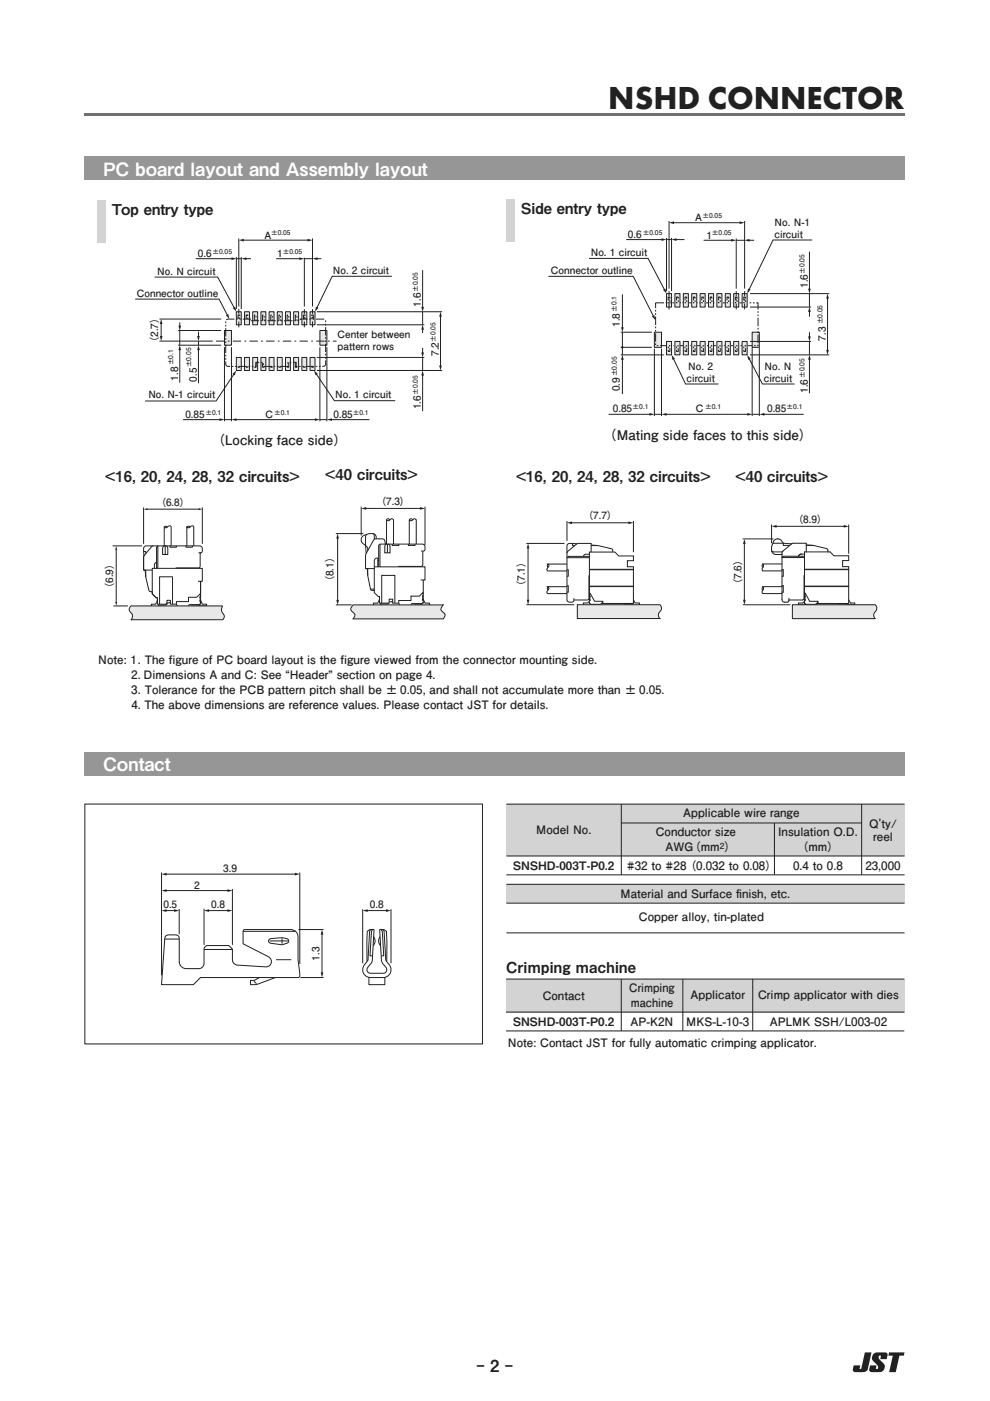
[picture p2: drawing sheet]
<svg xmlns="http://www.w3.org/2000/svg" width="210mm" height="297mm" viewBox="0 0 210 297" stroke-linecap="round" stroke-linejoin="round" font-family="sans-serif">
<g fill="#231f20">
<path d="M188.6 286.7h3.3l-.2 .7h-.9l-.8 3.5h-1.4l.8-3.5h-1z"/>
<path d="M183.4 286.7h1.4l-.7 3.6a.98 .98 0 0 1-1.1 .6h-1.6a.49 .49 0 0 1-.5-.6l.2-.8h1.4l-.2 .7h.3z"/>
<path d="M185.4 287l.6-.3h1.7a.5 .5 0 0 1 .6 .6l-.2 .9h-1.4l.1-.8a.47 .47 0 0 0-.5 .4 .47 .47 0 0 0 .4 .6l.2 .2a1.22 1.22 0 0 1 .8 1.3 1.22 1.22 0 0 1-1.1 1h-1.7a.5 .5 0 0 1-.5-.6l.2-.8h1.3l-.1 .7a.47 .47 0 0 0 .5-.4 .47 .47 0 0 0-.4-.5l-.2-.2a1.25 1.25 0 0 1-.3-2.1z"/>
</g>
<path d="M18 159.5h173.9v5h-173.9z" fill="#949699"/>
<path d="M18 170.5h84.3v50.8h-84.3z" fill-rule="evenodd" fill="#fff"/>
<path d="M35.1 185.3h27.6" fill="none" stroke="#231f20" stroke-width=".21"/>
<g fill="#231f20">
<path d="M34.3 185.3l1-.2v.5z"/>
<path d="M62.5 185.1l1.1 .2-1.1 .3z"/>
</g>
<path d="M34.3 185v21.8M43.3 192.7v7.6M44.1 193.1h4.3M63.6 185v19.4" fill="none" stroke="#231f20" stroke-width=".21"/>
<g fill="#231f20">
<path d="M43.3 193.1l1-.3v.5z"/>
<path d="M48.2 192.8l1.1 .3-1.1 .2z"/>
</g>
<path d="M35.1 193.1h2M38 192.7v5.4" fill="none" stroke="#231f20" stroke-width=".21"/>
<g fill="#231f20">
<path d="M34.3 193.1l1-.3v.5z"/>
<path d="M36.9 192.8l1.1 .3-1.1 .2z"/>
</g>
<path d="M35.1 188.8h13.3M49.3 188.5v11.8" fill="none" stroke="#231f20" stroke-width=".21"/>
<g fill="#231f20">
<path d="M34.3 188.8l1-.3v.6z"/>
<path d="M48.2 188.5l1.1 .3-1.1 .3z"/>
</g>
<path d="M63.3 197.1h5.3M68.3 198v8.4M63.7 207.3h4.9" fill="none" stroke="#231f20" stroke-width=".21"/>
<g fill="#231f20">
<path d="M68 206.2h.6l-.3 1z"/>
<path d="M68.3 197.1l.3 1h-.6z"/>
</g>
<path d="M77.8 193.1h4.3" fill="none" stroke="#231f20" stroke-width=".21"/>
<g fill="#231f20">
<path d="M76.9 193.1l1.1-.3v.5z"/>
<path d="M81.9 192.8l1 .3-1 .2z"/>
</g>
<g fill="none" stroke="#231f20" stroke-width=".21">
<path d="M18 170.5h84.3v50.8h-84.3zM34.9 199.1h3.1M35.1 198.5l.5-.3h1.7a.72 .72 0 0 1 .7 .8v4.9a1.51 1.51 0 0 0 1.4 1.5h2.8a1.11 1.11 0 0 0 1.1-1.1v-3.1l.1-.4 .5-.3h4.6l.8 .7v2.3a1.13 1.13 0 0 0 1 1.1l6 .4a1.13 1.13 0 0 0 1.2-.8 1.13 1.13 0 0 0-.6-1.4l-5.3-2.7 .1-2.9 .2-.1h9.9a1.52 1.52 0 0 1 1.4 1.4v5l.4 2.8v.6l-.2 .3-20.9 .1-1.5 1.5h-6.7l.7-9.9zM51.6 197.5h11.1M57.1 199.1l2.7-.3 1.2 .3a.52 .52 0 0 1 .2 .7l-1.5 .5-2.3-.3-.3-.2-.1-.3zM57.2 199.5h3.9M59.8 198.9v1.2M76.9 192.8v11.4M79.1 197.1l-.3 .3-.3 5.2 .5 .1M79.3 198.6l.3 .9-.2 .6-.3 .4M80.6 198.6l-.3 .9 .4 1M80.8 197.1l.3 .3 .3 5.2-.5 .1"/>
<path d="M81.2 197.1l.3 .3 .3 6.1 .8 1.1a1.66 1.66 0 0 1-1.2 2.7h-2.8a1.66 1.66 0 0 1-1.5-1 1.66 1.66 0 0 1 .2-1.7l.7-1 .4-6.2 .2-.3M82.9 192.8v11.4M43.3 201.3h6M53.8 208l.6 .5M55 207.3a2.07 2.07 0 0 1-1.9 .6v.9l1.1-.1 4.2-1.4M58.6 203.5h3.2M77.8 203.8l.1-6.3a1.63 1.63 0 0 1 1.4-.4l-.3 6.6-.2 .5-.8 .9a.75 .75 0 0 0-.1 .8 .75 .75 0 0 0 .7 .5h2.7a.76 .76 0 0 0 .7-.5 .76 .76 0 0 0-.1-.8l-.8-.9-.2-.5-.4-6.6a1.57 1.57 0 0 1 1.5 .4v6.3M78.2 207.2v1.6h3.4v-1.6"/>
</g>
<path d="M18 .1h181.4v29.8h-181.4z" fill="#fff"/>
<path d="M18 24h173.9v.7h-173.9z" fill="#6f7073"/>
<g fill="#d2d3d5">
<path d="M107.4 170.5h84.5v11h-84.5z"/>
<path d="M107.4 187.5h84.5v4h-84.5z"/>
</g>
<path d="M107.4 170.5h84.5M131.8 170.5v15M131.8 174.5h50.9M164.3 174.5v11M182.8 170.5v15M107.4 197.8h84.5M107.4 191.5h84.5M107.4 185.5h84.5M107.4 187.5h84.5M107.4 181.5h84.5" fill="none" stroke="#231f20" stroke-width=".21"/>
<path d="M107.3 207.6h84.5v7h-84.5z" fill="#d2d3d5"/>
<path d="M107.3 207.6h84.5M107.3 214.6h84.5M107.3 218.6h84.5M131.8 207.6v11M144.8 207.6v11M159.7 207.6v11" fill="none" stroke="#231f20" stroke-width=".21"/>
<path d="M141.4 62.3h1v2.8h-1z" fill="#e7e8e9"/>
<path d="M141.4 62.3h1v2.8h-1z" fill="none" stroke="#231f20" stroke-width=".21"/>
<path d="M159.5 70.4h1.6v3.2h-1.6z" fill="#e7e8e9"/>
<path d="M159.5 70.4h1.6v3.2h-1.6z" fill="none" stroke="#231f20" stroke-width=".21"/>
<path d="M138.8 70.4h1.5v3.2h-1.5z" fill="#e7e8e9"/>
<path d="M138.8 70.4h1.5v3.2h-1.5z" fill="none" stroke="#231f20" stroke-width=".21"/>
<path d="M141.7 63h.4v1.2h-.4z" fill="none" stroke="#231f20" stroke-width=".21" stroke-dasharray="1.1 .4 .4 .4 .4 .4" stroke-linecap="butt"/>
<path d="M139.1 64.2h21.7v9.1h-21.7z" fill="none" stroke="#231f20" stroke-width=".21" stroke-dasharray="1.8 .4 .4 .4 .4 .4" stroke-linecap="butt"/>
<path d="M141.9 65.6v-3.9" fill="none" stroke="#231f20" stroke-width=".21" stroke-dasharray="1.2 .6 .4 .6" stroke-linecap="butt"/>
<path d="M143.1 62.3h1.1v2.8h-1.1z" fill="#e7e8e9"/>
<path d="M143.1 62.3h1.1v2.8h-1.1z" fill="none" stroke="#231f20" stroke-width=".21"/>
<path d="M143.5 63h.4v1.2h-.4z" fill="none" stroke="#231f20" stroke-width=".21" stroke-dasharray="1.1 .4 .4 .4 .4 .4" stroke-linecap="butt"/>
<path d="M144.9 62.3h1.1v2.8h-1.1z" fill="#e7e8e9"/>
<path d="M144.9 62.3h1.1v2.8h-1.1z" fill="none" stroke="#231f20" stroke-width=".21"/>
<path d="M145.3 63h.3v1.2h-.3z" fill="none" stroke="#231f20" stroke-width=".21" stroke-dasharray="1.1 .4 .4 .4 .4 .4" stroke-linecap="butt"/>
<path d="M146.7 62.3h1.1v2.8h-1.1z" fill="#e7e8e9"/>
<path d="M146.7 62.3h1.1v2.8h-1.1z" fill="none" stroke="#231f20" stroke-width=".21"/>
<path d="M147.1 63h.3v1.2h-.3z" fill="none" stroke="#231f20" stroke-width=".21" stroke-dasharray="1.1 .4 .4 .4 .4 .4" stroke-linecap="butt"/>
<path d="M148.5 62.3h1.1v2.8h-1.1z" fill="#e7e8e9"/>
<path d="M148.5 62.3h1.1v2.8h-1.1z" fill="none" stroke="#231f20" stroke-width=".21"/>
<path d="M148.8 63h.4v1.2h-.4z" fill="none" stroke="#231f20" stroke-width=".21" stroke-dasharray="1.1 .4 .4 .4 .4 .4" stroke-linecap="butt"/>
<path d="M150.3 62.3h1v2.8h-1z" fill="#e7e8e9"/>
<path d="M150.3 62.3h1v2.8h-1z" fill="none" stroke="#231f20" stroke-width=".21"/>
<path d="M150.6 63h.4v1.2h-.4z" fill="none" stroke="#231f20" stroke-width=".21" stroke-dasharray="1.1 .4 .4 .4 .4 .4" stroke-linecap="butt"/>
<path d="M152.1 62.3h1v2.8h-1z" fill="#e7e8e9"/>
<path d="M152.1 62.3h1v2.8h-1z" fill="none" stroke="#231f20" stroke-width=".21"/>
<path d="M152.4 63h.4v1.2h-.4z" fill="none" stroke="#231f20" stroke-width=".21" stroke-dasharray="1.1 .4 .4 .4 .4 .4" stroke-linecap="butt"/>
<path d="M153.8 62.3h1.1v2.8h-1.1z" fill="#e7e8e9"/>
<path d="M153.8 62.3h1.1v2.8h-1.1z" fill="none" stroke="#231f20" stroke-width=".21"/>
<path d="M154.2 63h.3v1.2h-.3z" fill="none" stroke="#231f20" stroke-width=".21" stroke-dasharray="1.1 .4 .4 .4 .4 .4" stroke-linecap="butt"/>
<path d="M155.6 62.3h1.1v2.8h-1.1z" fill="#e7e8e9"/>
<path d="M155.6 62.3h1.1v2.8h-1.1z" fill="none" stroke="#231f20" stroke-width=".21"/>
<path d="M156 63h.3v1.2h-.3z" fill="none" stroke="#231f20" stroke-width=".21" stroke-dasharray="1.1 .4 .4 .4 .4 .4" stroke-linecap="butt"/>
<path d="M156.2 65.6v-3.9" fill="none" stroke="#231f20" stroke-width=".21" stroke-dasharray="1.2 .6 .4 .6" stroke-linecap="butt"/>
<path d="M157.4 62.3h1.1v2.8h-1.1z" fill="#e7e8e9"/>
<path d="M157.4 62.3h1.1v2.8h-1.1z" fill="none" stroke="#231f20" stroke-width=".21"/>
<path d="M157.8 63h.3v1.2h-.3z" fill="none" stroke="#231f20" stroke-width=".21" stroke-dasharray="1.1 .4 .4 .4 .4 .4" stroke-linecap="butt"/>
<path d="M157.9 65.6v-3.9" fill="none" stroke="#231f20" stroke-width=".21" stroke-dasharray="1.2 .6 .4 .6" stroke-linecap="butt"/>
<path d="M157.4 72.4h1.1v2.8h-1.1z" fill="#e7e8e9"/>
<path d="M157.4 72.4h1.1v2.8h-1.1z" fill="none" stroke="#231f20" stroke-width=".21"/>
<path d="M157.8 73.3h.3v1.2h-.3z" fill="none" stroke="#231f20" stroke-width=".21" stroke-dasharray="1.1 .4 .4 .4 .4 .4" stroke-linecap="butt"/>
<path d="M155.6 72.4h1.1v2.8h-1.1z" fill="#e7e8e9"/>
<path d="M155.6 72.4h1.1v2.8h-1.1z" fill="none" stroke="#231f20" stroke-width=".21"/>
<path d="M156 73.3h.3v1.2h-.3z" fill="none" stroke="#231f20" stroke-width=".21" stroke-dasharray="1.1 .4 .4 .4 .4 .4" stroke-linecap="butt"/>
<path d="M153.8 72.4h1.1v2.8h-1.1z" fill="#e7e8e9"/>
<path d="M153.8 72.4h1.1v2.8h-1.1z" fill="none" stroke="#231f20" stroke-width=".21"/>
<path d="M154.2 73.3h.3v1.2h-.3z" fill="none" stroke="#231f20" stroke-width=".21" stroke-dasharray="1.1 .4 .4 .4 .4 .4" stroke-linecap="butt"/>
<path d="M152.1 72.4h1v2.8h-1z" fill="#e7e8e9"/>
<path d="M152.1 72.4h1v2.8h-1z" fill="none" stroke="#231f20" stroke-width=".21"/>
<path d="M152.4 73.3h.4v1.2h-.4z" fill="none" stroke="#231f20" stroke-width=".21" stroke-dasharray="1.1 .4 .4 .4 .4 .4" stroke-linecap="butt"/>
<path d="M150.3 72.4h1v2.8h-1z" fill="#e7e8e9"/>
<path d="M150.3 72.4h1v2.8h-1z" fill="none" stroke="#231f20" stroke-width=".21"/>
<path d="M150.6 73.3h.4v1.2h-.4z" fill="none" stroke="#231f20" stroke-width=".21" stroke-dasharray="1.1 .4 .4 .4 .4 .4" stroke-linecap="butt"/>
<path d="M148.5 72.4h1.1v2.8h-1.1z" fill="#e7e8e9"/>
<path d="M148.5 72.4h1.1v2.8h-1.1z" fill="none" stroke="#231f20" stroke-width=".21"/>
<path d="M148.9 73.3h.3v1.2h-.3z" fill="none" stroke="#231f20" stroke-width=".21" stroke-dasharray="1.1 .4 .4 .4 .4 .4" stroke-linecap="butt"/>
<path d="M146.7 72.4h1.1v2.8h-1.1z" fill="#e7e8e9"/>
<path d="M146.7 72.4h1.1v2.8h-1.1z" fill="none" stroke="#231f20" stroke-width=".21"/>
<path d="M147.1 73.3h.3v1.2h-.3z" fill="none" stroke="#231f20" stroke-width=".21" stroke-dasharray="1.1 .4 .4 .4 .4 .4" stroke-linecap="butt"/>
<path d="M144.9 72.4h1.1v2.8h-1.1z" fill="#e7e8e9"/>
<path d="M144.9 72.4h1.1v2.8h-1.1z" fill="none" stroke="#231f20" stroke-width=".21"/>
<path d="M145.3 73.3h.3v1.2h-.3z" fill="none" stroke="#231f20" stroke-width=".21" stroke-dasharray="1.1 .4 .4 .4 .4 .4" stroke-linecap="butt"/>
<path d="M143.1 72.4h1.1v2.8h-1.1z" fill="#e7e8e9"/>
<path d="M143.2 72.4h1v2.8h-1z" fill="none" stroke="#231f20" stroke-width=".21"/>
<path d="M143.5 73.3h.4v1.2h-.4z" fill="none" stroke="#231f20" stroke-width=".21" stroke-dasharray="1.1 .4 .4 .4 .4 .4" stroke-linecap="butt"/>
<path d="M141.4 72.4h1v2.8h-1z" fill="#e7e8e9"/>
<path d="M141.4 72.4h1v2.8h-1zM171.7 70.4v1.1" fill="none" stroke="#231f20" stroke-width=".21"/>
<path d="M141.7 73.3h.4v1.2h-.4z" fill="none" stroke="#231f20" stroke-width=".21" stroke-dasharray="1.1 .4 .4 .4 .4 .4" stroke-linecap="butt"/>
<path d="M171.4 71.3h.6l-.3 1.1z" fill="#231f20"/>
<path d="M171.7 76.1v7.3" fill="none" stroke="#231f20" stroke-width=".21"/>
<path d="M171.7 75.2l.3 1.1h-.6z" fill="#231f20"/>
<path d="M159.1 72.4h12.9M171.7 65.9v1.3M171.7 72.4v2.8" fill="none" stroke="#231f20" stroke-width=".21"/>
<path d="M171.7 65.1l.3 1h-.6z" fill="#231f20"/>
<path d="M171.7 53.4v8" fill="none" stroke="#231f20" stroke-width=".21"/>
<path d="M171.4 61.2h.6l-.3 1.1z" fill="#231f20"/>
<path d="M159.1 65.1h12.9M159.1 62.3h16.8M159.1 75.2h16.8M171.7 62.3v2.8M175.5 63.1v11.3" fill="none" stroke="#231f20" stroke-width=".21"/>
<g fill="#231f20">
<path d="M175.2 74.2h.6l-.3 1z"/>
<path d="M175.5 62.3l.3 1h-.6z"/>
</g>
<path d="M141.2 87.8h17.5" fill="none" stroke="#231f20" stroke-width=".21"/>
<g fill="#231f20">
<path d="M140.3 87.8l1.1-.2v.5z"/>
<path d="M158.5 87.6l1.1 .2-1.1 .3z"/>
</g>
<path d="M161.9 87.8h8.6" fill="none" stroke="#231f20" stroke-width=".21"/>
<path d="M161.1 87.8l1-.2v.5z" fill="#231f20"/>
<path d="M129.1 87.8h8.8" fill="none" stroke="#231f20" stroke-width=".21"/>
<path d="M137.8 87.6l1 .2-1 .3z" fill="#231f20"/>
<path d="M143.3 50.8h1.9M138.8 73.9v14.3M140.3 73.9v14.3M159.5 73.7v14.5M161.1 73.7v14.5M138.8 87.8h1.5M159.6 87.8h1.5" fill="none" stroke="#231f20" stroke-width=".21"/>
<path d="M142.4 50.8l1.1-.3v.6z" fill="#231f20"/>
<path d="M132.8 50.8h7.7" fill="none" stroke="#231f20" stroke-width=".21"/>
<path d="M140.3 50.5l1.1 .3-1.1 .3z" fill="#231f20"/>
<path d="M141.4 50.8h1M141.4 50.4v11.3M142.4 50.4v11.3M132 62.4v7.2" fill="none" stroke="#231f20" stroke-width=".21"/>
<path d="M131.7 69.4h.6l-.3 1z" fill="#231f20"/>
<path d="M132 73.7v1.5M132 76.1v7.5" fill="none" stroke="#231f20" stroke-width=".21"/>
<path d="M132 75.2l.3 1.1h-.6z" fill="#231f20"/>
<path d="M142.8 47.2h14.3M131.7 70.4h6.6M131.7 73.6h6.6M131.7 75.2h9.1M132 70.4v3.2" fill="none" stroke="#231f20" stroke-width=".21"/>
<g fill="#231f20">
<path d="M141.9 47.2l1.1-.3v.6z"/>
<path d="M156.9 46.9l1 .3-1 .3z"/>
</g>
<path d="M141.9 46.9v14.3M157.9 46.9v14.3M158.8 50.9h1.2" fill="none" stroke="#231f20" stroke-width=".21"/>
<path d="M157.9 50.9l1.1-.2v.5z" fill="#231f20"/>
<path d="M149.2 50.9h6.1" fill="none" stroke="#231f20" stroke-width=".21"/>
<path d="M155.1 50.7l1.1 .2-1.1 .3z" fill="#231f20"/>
<path d="M156.2 50.6v10.6M156.2 50.9h1.7M142.8 76l2.6 5.4h7" fill="none" stroke="#231f20" stroke-width=".21"/>
<path d="M142.4 75.2l.8 .9-.6 .2z" fill="#231f20"/>
<path d="M172.3 50.9h-8.3l-5.2 10.6" fill="none" stroke="#231f20" stroke-width=".21"/>
<path d="M158.7 61.2l.5 .2-.7 .9z" fill="#231f20"/>
<path d="M116.3 58.6h18l4.3 8.5" fill="none" stroke="#231f20" stroke-width=".21"/>
<path d="M138.3 67.1l.5-.3 .2 1.1z" fill="#231f20"/>
<path d="M124.9 54.8h12.6l3.5 6.7" fill="none" stroke="#231f20" stroke-width=".21"/>
<path d="M140.6 61.4l.5-.2 .3 1.1z" fill="#231f20"/>
<path d="M158.9 76l2.8 5.4h6.8" fill="none" stroke="#231f20" stroke-width=".21"/>
<g fill="#231f20">
<path d="M158.5 75.2l.7 .8-.5 .3z"/>
<circle cx="132" cy="73.6" r=".23"/>
</g>
<path d="M18.8 40.1h83.7v55.9h-83.7z" fill-rule="evenodd" fill="#fff"/>
<path d="M50.1 75.8h1.1v2.7h-1.1z" fill="#e7e8e9"/>
<path d="M50.1 75.8h1.1v2.7h-1.1z" fill="none" stroke="#231f20" stroke-width=".21"/>
<path d="M50.1 66.1h1.1v2.8h-1.1z" fill="#e7e8e9"/>
<path d="M50.1 66.1h1.1v2.8h-1.1z" fill="none" stroke="#231f20" stroke-width=".21"/>
<path d="M47.6 70.1h1.5v3.1h-1.5z" fill="#e7e8e9"/>
<path d="M47.6 70.1h1.5v3.1h-1.5z" fill="none" stroke="#231f20" stroke-width=".21"/>
<path d="M67.9 70.1h1.4v3.1h-1.4z" fill="#e7e8e9"/>
<path d="M67.9 70.1h1.4v3.1h-1.4z" fill="none" stroke="#231f20" stroke-width=".21"/>
<path d="M51.9 66.1h1v2.8h-1z" fill="#e7e8e9"/>
<path d="M51.9 66.1h1v2.8h-1z" fill="none" stroke="#231f20" stroke-width=".21"/>
<path d="M53.6 66.1h1v2.8h-1z" fill="#e7e8e9"/>
<path d="M53.6 66.1h1v2.8h-1z" fill="none" stroke="#231f20" stroke-width=".21"/>
<path d="M55.3 66.1h1.1v2.8h-1.1z" fill="#e7e8e9"/>
<path d="M55.3 66.1h1.1v2.8h-1.1z" fill="none" stroke="#231f20" stroke-width=".21"/>
<path d="M57.1 66.1h1v2.8h-1z" fill="#e7e8e9"/>
<path d="M57.1 66.1h1v2.8h-1z" fill="none" stroke="#231f20" stroke-width=".21"/>
<path d="M58.8 66.1h1.1v2.8h-1.1z" fill="#e7e8e9"/>
<path d="M58.8 66.1h1.1v2.8h-1.1z" fill="none" stroke="#231f20" stroke-width=".21"/>
<path d="M60.6 66.1h1v2.8h-1z" fill="#e7e8e9"/>
<path d="M60.6 66.1h1v2.8h-1z" fill="none" stroke="#231f20" stroke-width=".21"/>
<path d="M62.3 66.1h1v2.8h-1z" fill="#e7e8e9"/>
<path d="M62.3 66.1h1v2.8h-1z" fill="none" stroke="#231f20" stroke-width=".21"/>
<path d="M64 66.1h1.1v2.8h-1.1z" fill="#e7e8e9"/>
<path d="M64 66.1h1.1v2.8h-1.1z" fill="none" stroke="#231f20" stroke-width=".21"/>
<path d="M57.1 75.8h1v2.7h-1z" fill="#e7e8e9"/>
<path d="M57.1 75.8h1v2.7h-1z" fill="none" stroke="#231f20" stroke-width=".21"/>
<path d="M58.8 75.8h1.1v2.7h-1.1z" fill="#e7e8e9"/>
<path d="M58.8 75.8h1.1v2.7h-1.1z" fill="none" stroke="#231f20" stroke-width=".21"/>
<path d="M55.3 75.8h1.1v2.7h-1.1z" fill="#e7e8e9"/>
<path d="M55.3 75.8h1.1v2.7h-1.1z" fill="none" stroke="#231f20" stroke-width=".21"/>
<path d="M60.6 75.8h1v2.7h-1z" fill="#e7e8e9"/>
<path d="M60.6 75.8h1v2.7h-1z" fill="none" stroke="#231f20" stroke-width=".21"/>
<path d="M62.3 75.8h1v2.7h-1z" fill="#e7e8e9"/>
<path d="M62.3 75.8h1v2.7h-1z" fill="none" stroke="#231f20" stroke-width=".21"/>
<path d="M65.8 66.1h1v2.8h-1z" fill="#e7e8e9"/>
<path d="M65.8 66.1h1v2.8h-1z" fill="none" stroke="#231f20" stroke-width=".21"/>
<path d="M65.8 75.8h1v2.7h-1z" fill="#e7e8e9"/>
<path d="M65.8 75.8h1v2.7h-1z" fill="none" stroke="#231f20" stroke-width=".21"/>
<path d="M50.5 67.6v-.8h.3v.8M66.5 67.7v-.9h-.4v.9" fill="none" stroke="#231f20" stroke-width=".21" stroke-dasharray="1.4 .4 .4 .4" stroke-linecap="butt"/>
<path d="M51.9 75.8h1v2.7h-1z" fill="#e7e8e9"/>
<path d="M51.9 75.8h1v2.7h-1z" fill="none" stroke="#231f20" stroke-width=".21"/>
<path d="M53.6 75.8h1v2.7h-1z" fill="#e7e8e9"/>
<path d="M53.6 75.8h1v2.7h-1z" fill="none" stroke="#231f20" stroke-width=".21"/>
<path d="M64 75.8h1.1v2.7h-1.1z" fill="#e7e8e9"/>
<path d="M42.1 70.3v1.1M64 75.8h1.1v2.7h-1.1z" fill="none" stroke="#231f20" stroke-width=".21"/>
<g fill="none" stroke="#231f20" stroke-width=".21" stroke-dasharray="1.4 .4 .4 .4" stroke-linecap="butt">
<path d="M50.8 77.7v.2h-.3v-.2M52.2 67.6v-.8h.4v.8M52.6 77.7v.2h-.4v-.2M54 68v-1.2h.3v1.2M54.3 76.8v1.1h-.3v-.2M55.7 68v-1.2h.3v1.2M57.4 68v-1.2h.4v1.2M59.2 68v-1.2h.3v1.2M60.9 68v-1.2h.3v1.2M62.6 68v-1.2h.4v1.2M64.4 67.7v-.9h.3v.9M64.7 77.7v.2h-.3v-.2"/>
<path d="M66.5 77.7v.2h-.4v-.2"/>
</g>
<path d="M48 67.9l.4-.2h4.9v.3h10.4v-.3h5l.4 .4-.1 9.4-.5 .2h-5.7v-.9h-1.7v.9h-5.2v-.9h-1.6v.9h-5.9l-.4-.1-.1-.4z" fill="none" stroke="#231f20" stroke-width=".21" stroke-dasharray="1.8 .4 .4 .4 .4 .4" stroke-linecap="butt"/>
<path d="M50.7 69.4v-3.9M64.6 69.4v-3.9" fill="none" stroke="#231f20" stroke-width=".21" stroke-dasharray="1.2 .6 .4 .6" stroke-linecap="butt"/>
<path d="M45.8 72.3h25.6" fill="none" stroke="#231f20" stroke-width=".21" stroke-dasharray="1.8 .7 .4 .7" stroke-linecap="butt"/>
<path d="M41.8 71.3h.6l-.3 1z" fill="#231f20"/>
<path d="M42.1 74v7.2" fill="none" stroke="#231f20" stroke-width=".21"/>
<path d="M42.1 73.2l.3 1h-.6z" fill="#231f20"/>
<path d="M33.8 72.3h11.3M42.1 72.3v.9M89.6 73.8v1.1" fill="none" stroke="#231f20" stroke-width=".21"/>
<path d="M89.4 74.7h.5l-.3 1.1z" fill="#231f20"/>
<path d="M89.6 79.4v7.8" fill="none" stroke="#231f20" stroke-width=".21"/>
<path d="M89.6 78.6l.3 1h-.5z" fill="#231f20"/>
<path d="M67.2 75.8h22.8M89.6 69.7v.9M89.6 75.8v2.8" fill="none" stroke="#231f20" stroke-width=".21"/>
<path d="M89.6 68.8l.3 1.1h-.5z" fill="#231f20"/>
<path d="M89.6 57.3v8" fill="none" stroke="#231f20" stroke-width=".21"/>
<path d="M89.4 65.1h.5l-.3 1z" fill="#231f20"/>
<path d="M67.2 68.9h22.8M67.2 66.1h26.6M67.2 78.5h26.6M89.6 66.1v2.7M93.4 67v10.7" fill="none" stroke="#231f20" stroke-width=".21"/>
<g fill="#231f20">
<path d="M93.1 77.5h.6l-.3 1z"/>
<path d="M93.4 66.1l.3 1h-.6z"/>
</g>
<path d="M34.2 68.5v2.9M38.1 70.1v3.1" fill="none" stroke="#231f20" stroke-width=".21"/>
<g fill="#231f20">
<path d="M33.9 71.3h.6l-.3 1z"/>
<path d="M34.2 67.6l.3 1.1h-.6z"/>
</g>
<path d="M38.1 74v7.1" fill="none" stroke="#231f20" stroke-width=".21"/>
<path d="M38.1 73.2l.3 1h-.6z" fill="#231f20"/>
<path d="M38.1 68.4v.8" fill="none" stroke="#231f20" stroke-width=".21"/>
<path d="M37.8 69h.6l-.3 1.1z" fill="#231f20"/>
<path d="M52.1 54.9h1.1M33.8 67.6h13.1M37.8 70.1h9.1M37.8 73.2h9.1" fill="none" stroke="#231f20" stroke-width=".21"/>
<path d="M51.2 54.8l1.1-.2v.5z" fill="#231f20"/>
<path d="M41.5 54.9h7.8" fill="none" stroke="#231f20" stroke-width=".21"/>
<path d="M49.1 54.6l1.1 .2-1.1 .3z" fill="#231f20"/>
<path d="M50.1 54.5v11M50.2 54.9h1M51.2 54.5v11M51.5 50.9h13.9" fill="none" stroke="#231f20" stroke-width=".21"/>
<g fill="#231f20">
<path d="M50.7 50.9l1-.3v.6z"/>
<path d="M65.2 50.6l1.1 .3-1.1 .3z"/>
</g>
<path d="M50.7 50.6v14.4M66.3 50.6v14.4M67.2 54.8h.9" fill="none" stroke="#231f20" stroke-width=".21"/>
<path d="M66.3 54.8l1-.2v.5z" fill="#231f20"/>
<path d="M58.6 54.8h5.1" fill="none" stroke="#231f20" stroke-width=".21"/>
<path d="M63.5 54.6l1 .2-1 .3z" fill="#231f20"/>
<path d="M64.5 54.8h1.8M64.6 54.6v10.4M50 89h17" fill="none" stroke="#231f20" stroke-width=".21"/>
<g fill="#231f20">
<path d="M49.1 89l1.1-.3v.6z"/>
<path d="M66.8 88.7l1.1 .3-1.1 .3z"/>
</g>
<path d="M70.2 89h8.2" fill="none" stroke="#231f20" stroke-width=".21"/>
<path d="M69.3 89l1.1-.3v.6z" fill="#231f20"/>
<path d="M38.8 89h7.9" fill="none" stroke="#231f20" stroke-width=".21"/>
<path d="M46.6 88.7l1 .3-1 .3z" fill="#231f20"/>
<path d="M47.6 73.6v15.7M49.1 73.6v15.7M67.1 79.3l3.8 5.7h12.9M67.9 73.6v15.7M69.3 73.6v15.7M47.6 89h1.5M67.9 89h1.4" fill="none" stroke="#231f20" stroke-width=".21"/>
<path d="M56 77.7v.2h-.3v-1.1M57.8 77.7v.2h-.4v-.2M59.5 77.7v.2h-.3v-.2M61.2 76.8v1.1h-.3v-.2M63 77.7v.2h-.4v-1.1" fill="none" stroke="#231f20" stroke-width=".21" stroke-dasharray="1.4 .4 .4 .4" stroke-linecap="butt"/>
<path d="M66.6 78.5l.8 .8-.5 .3z" fill="#231f20"/>
<path d="M66.3 69.4v-3.9" fill="none" stroke="#231f20" stroke-width=".21" stroke-dasharray="1.2 .6 .4 .6" stroke-linecap="butt"/>
<path d="M49.7 79.3l-3.9 5.7h-15" fill="none" stroke="#231f20" stroke-width=".21"/>
<path d="M49.3 79.3l.8-.8-.3 1.1z" fill="#231f20"/>
<path d="M32.8 58.8h13.4l3.5 6.5" fill="none" stroke="#231f20" stroke-width=".21"/>
<path d="M49.4 65.3l.5-.3 .2 1.1z" fill="#231f20"/>
<path d="M83.1 58.6h-12.6l-3.3 6.7" fill="none" stroke="#231f20" stroke-width=".21"/>
<path d="M67 65l.5 .3-.7 .8z" fill="#231f20"/>
<path d="M28.7 63.4h17.8l1.8 3.5" fill="none" stroke="#231f20" stroke-width=".21"/>
<path d="M47.9 66.9l.5-.3 .3 1.1z" fill="#231f20"/>
<g fill="#d2d3d5">
<path d="M20.6 42.5h1.7v9h-1.7z" fill-rule="evenodd"/>
<path d="M107.4 42.2h1.7v8.9h-1.7z" fill-rule="evenodd"/>
</g>
<g fill="none" stroke="#231f20" stroke-width=".21">
<path d="M30.5 116.9h.4v.5M30.5 107.6v7.7M31.1 108h11.2M32.5 115.7l-.4 .2-1.5 1.9-.1 .3v2.8h1.8M33.2 119.2l-.4 .5-.1 .8M34.8 115.7v-4l.4 .2 .8-.4 .3 .2v4M36 115.7v.3h1.4v-.3M39.4 115.7v.3h1.4v-.3M42.1 117.2h.4M42.9 107.6v7.7M30.9 120.9v1.4M33.2 120.5v-4.5l.3-.3v4.8"/>
<path d="M33.8 128.3l-.2 .2M33.8 128.1v-5.8h2.8v5.8M36.1 127.8h-.7v.3l-.4 .2h-1.2l-.2-.2M37.4 128.1h-1.3v-.8h-.7v.8h-2v-1.4h-.3l-.8-.8v-5.4h10.6v2.7h-.4v4.9h-.1M40.6 128.2h1.6M42 123.2h.5v2.6l-.8 .8h-1.7v1h-2.6v.6l.3 .3M42.3 126.1l.2 .1-.1 .4v.8l.1 .2v.3l-.2 .3h-2.1l-.3 .3M42.5 127.3l.4 .8h.9v.3l-1.4 .1-.3-.3"/>
</g>
<g fill="#231f20">
<path d="M42.1 107.7l.8 .3-.8 .2z"/>
<path d="M30.5 108l.8-.3v.5z"/>
</g>
<path d="M24.6 116.4v11.4" fill="none" stroke="#231f20" stroke-width=".21"/>
<g fill="#231f20">
<path d="M24.6 115.8l.3 .8h-.5z"/>
<path d="M24.4 127.6h.5l-.2 .8z"/>
</g>
<path d="M23.9 115.7h6.2M34.6 115.9a.59 .59 0 0 1 .9 0l.1 1.7h-1.1zM35 115.7v1.9M24.1 128.5h3M37.3 120.5l5-.2 .2-3.1 .4-.3a1.06 1.06 0 0 0-.3-1.1l-11.6-.1-.4 .2-.1 .3v4.7h.3l.1 1.4 .7 2.9 .3 .2h.4v.5l.8 .8h.3v.6l-.4 .8h-.9l.1 .4" fill="none" stroke="#231f20" stroke-width=".21"/>
<path d="M27.8 128.5h19.4l-.1 .1a1.21 1.21 0 0 0 .2 1.5l.3 .8-.4 .5h-19.4a1.13 1.13 0 0 0-.2-1.7l-.2-.7z" fill="#e7e8e9"/>
<g fill="none" stroke="#231f20" stroke-width=".21">
<path d="M34.8 111.7l.4-.1 .3 .1M39.6 115.7v-4l.4 .2 .8-.4 .3 .2v4M39.6 111.7l.4-.1 .3 .1M77.9 113.3l-.7 .2a1.01 1.01 0 0 0-.2 1.8l1 .8v.6M79.1 113.1l.5 .3 .2 .8M79.4 114.4v-.9l-.2-.3a1.52 1.52 0 0 0-1.6 .3l-.1 2.1 .2 1.8M80.3 118.4l-.3-.1a.57 .57 0 0 0-.6 .6v6.3M80.6 115.4v4.8M81.7 115.4l-.3-1-2-.1-1.8 3.2-.1 3.1h1.9M82 115.4l-.3 .1-.1 .3v1.4h1.1v-1.5l-.4-.3M82.2 115.4v1.8M83.2 115.4v.2h1.4v-.2"/>
<path d="M86.6 115.4v.2h1.4v-.2M89.3 116.8h.6l.2-.3v-.9l-.4-.2h-9.1l-.3 .2v4.6M89.7 116.8v2.9l-.2 .3-4.9 .2M47.2 128.5h-19.4l-.4 .5a1.83 1.83 0 0 0 .7 1.4v.5l-.3 .5h19.4l.4-.5v-.4a1.63 1.63 0 0 1-.5-1.9l.1-.1M77.9 120.6l.1 1.4M78 120.6v1.4l.6 2.9 .3 .3h.5v.4l.8 .9h.3v.5l-.4 .9h-.9l.1 .3M78.6 124.9h.8M79.4 120.2h10.7v2.8h-.9M80.5 127v.9h2v-.9h.8v.9h1.3M80.7 127.9l.2 .2h1.3l.2-.2M80.9 128.1l-.2 .1M81 127.9v-5.9h2.7v5.9"/>
<path d="M83.3 127.5l-.8 .1M87.8 128h1.6M89.3 128l.3 .2M89.5 125.8l.3 .1M89.8 123v4.9h-.2M89.8 127l.3 .9h1l-.1 .3M89.8 126.2l-.2 .3v.7l.2 .1M89.8 127.7l-.3 .3h-2.1l-.3 .2M89.8 125.6l-.9 .8h-1.7v.9h-2.6v.7l.3 .2"/>
</g>
<path d="M74.9 128.2l19.1 .1a.94 .94 0 0 0-.5 .9 .94 .94 0 0 0 .7 .8 .81 .81 0 0 1-.2 1.2l-19.1-.1a.79 .79 0 0 0 .2-1.1l-.4-.3a.72 .72 0 0 1 0-1.2z" fill="#e7e8e9"/>
<path d="M71.6 114v13.4M71.2 128.2h3.4M74.9 128.2l19.1 .1a.94 .94 0 0 0-.5 .9 .94 .94 0 0 0 .7 .8 .81 .81 0 0 1-.2 1.2l-19.1-.1a.79 .79 0 0 0 .2-1.1l-.4-.3a.72 .72 0 0 1 0-1.2z" fill="none" stroke="#231f20" stroke-width=".21"/>
<g fill="#231f20">
<path d="M71.3 127.2h.6l-.3 1z"/>
<path d="M71.6 113.1l.3 1.1h-.6z"/>
</g>
<path d="M71.2 113.1h5.9M76.6 107.4v6.1M77.5 107.8h11.8" fill="none" stroke="#231f20" stroke-width=".21"/>
<g fill="#231f20">
<path d="M76.6 107.8l1.1-.3v.6z"/>
<path d="M89.1 107.5l1 .3-1 .3z"/>
</g>
<g fill="none" stroke="#231f20" stroke-width=".21">
<path d="M80.1 118.3v1.9M80.1 118.9h.2M82 110.2l.2-.2 .5 .2M82 115.4v-5.2l.4 .2 .6-.4 .5 .2v5.2M86.8 115.4v-5.2l.4 .2 .6-.4 .5 .2v5.2M86.8 110.2l.4-.2 .3 .2M90.1 107.4v8.1M120.3 119.6h-4.1l.2 .4-.4 .7 .2 .4h4.1M121.4 115.2v.5h.5M122.4 115.3a2.47 2.47 0 0 0-1.9 0l-.2 .5v11.5l.4 .4 .9-.1 .1-.8M125 118h-4.5l-.2 .2h4.7M125 117.5h-.9l-.4 .5"/>
<path d="M125.4 115.6l1.4 .1 2.9 .6 .2 .3 .1 .4M125.4 115.7h1.4M125.4 117v-1.8h-2.8l-.3 .1-1.8 1.6-.2 .4M120.3 120.8h.2v1.4h-.2M120.3 124.2h.2v1.4h-.2M120.3 124.4h-4.1l.2 .4-.4 .7 .2 .4h4.1M125 122.1l-.2 5-.2 .1h-2.9M125 126.3l.2 .1v.8l-.2 .2M125 124.3h9.4M125 120.7h9.4M125 127.5l.1 .4M125 125.7l1.1 1.8h1.8v.4"/>
<path d="M125 124.4h9.4M125 120.8h9.4M125.2 125.9l-.2 .2M125.3 128.1l-.1 .1M127.5 128l6.9-.1v-7.7h-1.3v-1.3h1.3v-1h-3.2l-.8-.9h-5.4v10.5l-.4 .3h-.9l.1 .4M127.8 127.5v.3l-.4 .3h-2.1l-.3-.3M132.3 127.9h1.7M134 128l.2 .2M134.4 127.2l.3 .6h.9l-.1 .4"/>
</g>
<path d="M122.5 128.2h17.5a1.22 1.22 0 0 1-.3 1.8 .98 .98 0 0 0 .3 1.1h-17.5z" fill="#e7e8e9"/>
<path d="M112 116.1v11.3M111.6 128.2h10.2M122.5 128.2h17.5a1.22 1.22 0 0 1-.3 1.8 .98 .98 0 0 0 .3 1.1h-17.5z" fill="none" stroke="#231f20" stroke-width=".21"/>
<g fill="#231f20">
<path d="M111.7 127.2h.6l-.3 1z"/>
<path d="M112 115.2l.3 1.1h-.6z"/>
</g>
<path d="M111.6 115.2h8.1M120.3 110.5v4.2M121.1 110.8h12.4" fill="none" stroke="#231f20" stroke-width=".21"/>
<g fill="#231f20">
<path d="M120.3 110.8l1-.2v.5z"/>
<path d="M133.3 110.6l1.1 .2-1.1 .3z"/>
</g>
<g fill="none" stroke="#231f20" stroke-width=".21">
<path d="M116.2 119.6l-.1 .4 .2 .3M134.4 110.5v6.6M161.8 119.6h4.1M163.7 116.6l.3 .4h1.9M163.7 116.6a.92 .92 0 0 0 .9 1h1.3M163.9 115.2h2.2M166.1 115.2v.4h1.4M166.1 115.2l1.8 .1M166.1 115.2a1.18 1.18 0 0 0-1.3-.9 1.18 1.18 0 0 0-1 1.2l-.1 1.1M167.9 115.3l-2 1.8v10.3a1.01 1.01 0 0 0 1.4 .1v-.7M167.9 115.3l.4-.1h2.7v1.8M169.9 117.5l-.3 .1-.2 .3 .3-.4h.9"/>
<path d="M170.6 117.9h-4.5l-.2 .3h4.7M171 115.6h1.5M171 115.5l1.5 .1M172.5 115.6l2.8 .7 .3 .2v.5M116.2 124.4l-.1 .4 .2 .3M161.8 121h4.1M161.8 125.9h4.1M161.8 124.4h4.1M165.9 120.8h.2v1.4h-.2M165.9 124.2h.2v1.4h-.2M170.5 125.7h.1M170.5 122.3h.1"/>
<path d="M170.5 126.6h.1M170.6 127.9l.3 .2M170.6 127.5l-.3 .4h-.9v.3l1.5-.1M170.6 122.1l-.1 4.9-.3 .2h-2.9M170.6 125.7l.2 .1M170.6 126.3l.2 .1v.9l-.2 .1M170.6 120.8h9.4M170.6 120.7h9.4M170.6 124.3h9.4M170.6 124.4h9.4M170.7 127.9l-.1-10.9h5.5l.8 .8h3.1v1.1h-1.3v1.2h1.3v7.8l-6.9 .1M170.8 125.9l.9 1.6h1.8v.4"/>
<path d="M170.9 125.9l-.3 .2M173.4 127.5v.3l-.4 .3h-2.1M173.4 127.7h.1M178 127.9h1.6M180 127.2l.4 .7h.9v.3h-1.5l-.2-.2"/>
</g>
<path d="M168.1 128.2l17.6 .1a1.14 1.14 0 0 1-.3 1.7 .98 .98 0 0 0 .2 1.2h-17.5z" fill="#e7e8e9"/>
<path d="M161.8 119.6a.65 .65 0 0 1-.1 .9l.1 .5M164.5 111.6h14.6M161.8 124.4a.65 .65 0 0 1-.1 .9l.1 .6M168.1 128.2l17.6 .1a1.14 1.14 0 0 1-.3 1.7 .98 .98 0 0 0 .2 1.2h-17.5z" fill="none" stroke="#231f20" stroke-width=".21"/>
<g fill="#231f20">
<path d="M163.7 111.6l1-.3v.6z"/>
<path d="M179 111.3l1 .3-1 .3z"/>
</g>
<path d="M157.9 115.1v12.3M163.7 111.3v3.8M180 111.3v6" fill="none" stroke="#231f20" stroke-width=".21"/>
<g fill="#231f20">
<path d="M157.6 127.2h.6l-.3 1z"/>
<path d="M157.9 114.3l.3 1h-.6z"/>
</g>
<path d="M157.6 114.3h6.4M161.8 119.6l-.2 .4 .2 .3M157.6 128.2h10M161.8 124.4l-.2 .4 .2 .3" fill="none" stroke="#231f20" stroke-width=".21"/>
<path d="M18 33h173.9v5h-173.9z" fill="#949699"/>
<text font-size="7" fill="#231f20" x="129" y="23.2">NSHD CONNECTOR</text>
<g font-size="3.9" fill="#fff">
<text x="21.9" y="37.4">PC board layout and Assembly layout</text>
<text x="18" y="163.5">Contact</text>
</g>
<text font-size="3.5" fill="#231f20" x="101" y="290.9">- 2 -</text>
<g font-size="3.2" fill="#231f20">
<text x="23.7" y="45.6">Top entry type</text>
<text x="110.6" y="45.3">Side entry type</text>
<text x="69" y="101.9">&lt;40 circuits&gt;</text>
<text x="22.3" y="102.2">&lt;16, 20, 24, 28, 32 circuits&gt;</text>
<text x="109.5" y="102.2">&lt;16, 20, 24, 28, 32 circuits&gt;</text>
<text x="156" y="102.1">&lt;40 circuits&gt;</text>
<text x="107.4" y="206.3">Crimping machine</text>
</g>
<g font-size="2.8" fill="#231f20">
<text x="44.9" y="94.5">（Locking face side）</text>
<text x="127.9" y="93.3">（Mating side faces to this side）</text>
</g>
<g font-size="2.5" fill="#231f20">
<text x="20.8" y="140.8">Note: 1. The figure of PC board layout is the figure viewed from the connector mounting side.</text>
<text x="27.8" y="144">2. Dimensions A and C: See “Header” section on page 4.</text>
<text x="27.9" y="147.2">3. Tolerance for the PCB pattern pitch shall be ± 0.05, and shall not accumulate more than ± 0.05.</text>
<text x="27.9" y="150.4">4. The above dimensions are reference values. Please contact JST for details.</text>
<text x="144.9" y="173.2">Applicable wire range</text>
<text x="113.7" y="176.9">Model No.</text>
<text x="139.1" y="177.2">Conductor size</text>
<text x="165.1" y="177.2">Insulation O.D.</text>
<text x="184.3" y="175.5">Q'ty/</text>
<text x="185.2" y="178.4">reel</text>
<text x="108.9" y="184.5">SNSHD-003T-P0.2</text>
<text x="132.9" y="184.5">#32 to #28 (0.032 to 0.08)</text>
<text x="141.2" y="180.4">AWG (mm )</text>
<text x="168.2" y="184.5">0.4 to 0.8</text>
<text x="170.2" y="180.4">(mm)</text>
<text x="183.5" y="184.5">23,000</text>
<text x="131.6" y="190.5">Material and Surface f</text>
<text x="156.1" y="190.5">inish, etc.</text>
<text x="135.5" y="195.3">Copper alloy, tin-plated</text>
<text x="115.1" y="212">Contact</text>
<text x="133.5" y="210.4">Crimping</text>
<text x="133.8" y="213.6">machine</text>
<text x="146.5" y="211.8">Applicator</text>
<text x="160.8" y="211.8">Crimp applicator with dies</text>
<text x="107.7" y="221.9">Note: Contact JST for fully automatic crimping applicator.</text>
<text x="108.8" y="217.5">SNSHD-003T-P0.2</text>
<text x="133.8" y="217.5">AP-K2N</text>
<text x="145.6" y="217.5">MKS-L-10-3</text>
<text x="163.3" y="217.5">APLMK SSH/L003-02</text>
</g>
<g font-size="2.1" fill="#231f20">
<text x="147.4" y="46.9">A</text>
<text x="164.3" y="47.9">No. N-1</text>
<text x="56.1" y="50.6">A</text>
<text x="133.2" y="50.4">0.6</text>
<text x="149.9" y="50.6">1</text>
<text x="164.3" y="50.4">circuit</text>
<text x="33.3" y="58.2">No. N circuit</text>
<text x="42" y="54.5">0.6</text>
<text x="58.8" y="54.5">1</text>
<text x="70.6" y="58.1">No. 2 circuit</text>
<text x="116.9" y="58.1">Connector outline</text>
<text x="125.3" y="54.2">No. 1 circuit</text>
<text x="29" y="62.9">Connector outline</text>
<text x="89.3" y="65" transform="rotate(-90 89.3 65)">1.6</text>
<text x="171.3" y="61.1" transform="rotate(-90 171.3 61.1)">1.6</text>
<text x="71.6" y="71.6">Center between</text>
<text x="131.4" y="69.3" transform="rotate(-90 131.4 69.3)">1.8</text>
<text x="33.6" y="72.5" transform="rotate(-90 33.6 72.5)">(2.7)</text>
<text x="71.6" y="74.3">pattern rows</text>
<text x="93.1" y="75.4" transform="rotate(-90 93.1 75.4)">7.2</text>
<text x="175.2" y="72.2" transform="rotate(-90 175.2 72.2)">7.3</text>
<text x="37.8" y="80.7" transform="rotate(-90 37.8 80.7)">1.8</text>
<text x="41.7" y="80.9" transform="rotate(-90 41.7 80.9)">0.5</text>
<text x="131.5" y="82.9" transform="rotate(-90 131.5 82.9)">0.9</text>
<text x="145.6" y="80.9">circuit</text>
<text x="146" y="78.4">No. 2</text>
<text x="162" y="80.9">circuit</text>
<text x="162.2" y="78.4">No. N</text>
<text x="171.3" y="83.3" transform="rotate(-90 171.3 83.3)">1.6</text>
<text x="31.5" y="84.4">No. N-1 circuit</text>
<text x="39.3" y="88.6">0.85</text>
<text x="56.3" y="88.6">C</text>
<text x="70.7" y="88.6">0.85</text>
<text x="71.1" y="84.3">No. 1 circuit</text>
<text x="89.3" y="86.8" transform="rotate(-90 89.3 86.8)">1.6</text>
<text x="130" y="87.3">0.85</text>
<text x="147.6" y="87.3">C</text>
<text x="162.7" y="87.3">0.85</text>
<text x="34.2" y="107.3">(6.8)</text>
<text x="80.9" y="107.1">(7.3)</text>
<text x="124.8" y="110">(7.7)</text>
<text x="169.3" y="111">(8.9)</text>
<text x="24" y="124.6" transform="rotate(-90 24 124.6)">(6.9)</text>
<text x="70.8" y="123.2" transform="rotate(-90 70.8 123.2)">(8.1)</text>
<text x="111.3" y="124.2" transform="rotate(-90 111.3 124.2)">(7.1)</text>
<text x="157.3" y="123.8" transform="rotate(-90 157.3 123.8)">(7.6)</text>
<text x="47.4" y="184.8">3.9</text>
<text x="41.2" y="188.4">2</text>
<text x="34.7" y="192.5">0.5</text>
<text x="44.8" y="192.6">0.8</text>
<text x="78.5" y="192.6">0.8</text>
<text x="67.8" y="203.7" transform="rotate(-90 67.8 203.7)">1.3</text>
</g>
<text font-size="1.8" fill="#231f20" x="152.7" y="180.1">2</text>
<g font-size="1.4" fill="#231f20">
<text x="149" y="46.2">±0.05</text>
<text x="45.1" y="53.8">±0.05</text>
<text x="57.5" y="49.9">±0.05</text>
<text x="60" y="53.8">±0.05</text>
<text x="136.3" y="49.8">±0.05</text>
<text x="151" y="49.9">±0.05</text>
<text x="170.6" y="58" transform="rotate(-90 170.6 58)">±0.05</text>
<text x="88.6" y="61.9" transform="rotate(-90 88.6 61.9)">±0.05</text>
<text x="130.8" y="66.1" transform="rotate(-90 130.8 66.1)">±0.1</text>
<text x="174.5" y="68.8" transform="rotate(-90 174.5 68.8)">±0.05</text>
<text x="36.7" y="77.5" transform="rotate(-90 36.7 77.5)">±0.1</text>
<text x="40.5" y="77.9" transform="rotate(-90 40.5 77.9)">±0.05</text>
<text x="92.4" y="72.4" transform="rotate(-90 92.4 72.4)">±0.05</text>
<text x="88.6" y="83.7" transform="rotate(-90 88.6 83.7)">±0.05</text>
<text x="130.8" y="79.8" transform="rotate(-90 130.8 79.8)">±0.05</text>
<text x="170.6" y="80.2" transform="rotate(-90 170.6 80.2)">±0.05</text>
<text x="43.6" y="87.9">±0.1</text>
<text x="58.2" y="87.9">±0.1</text>
<text x="74.8" y="87.9">±0.1</text>
<text x="134.2" y="86.6">±0.1</text>
<text x="149.6" y="86.6">±0.1</text>
<text x="166.8" y="86.6">±0.1</text>
</g>
</svg>
